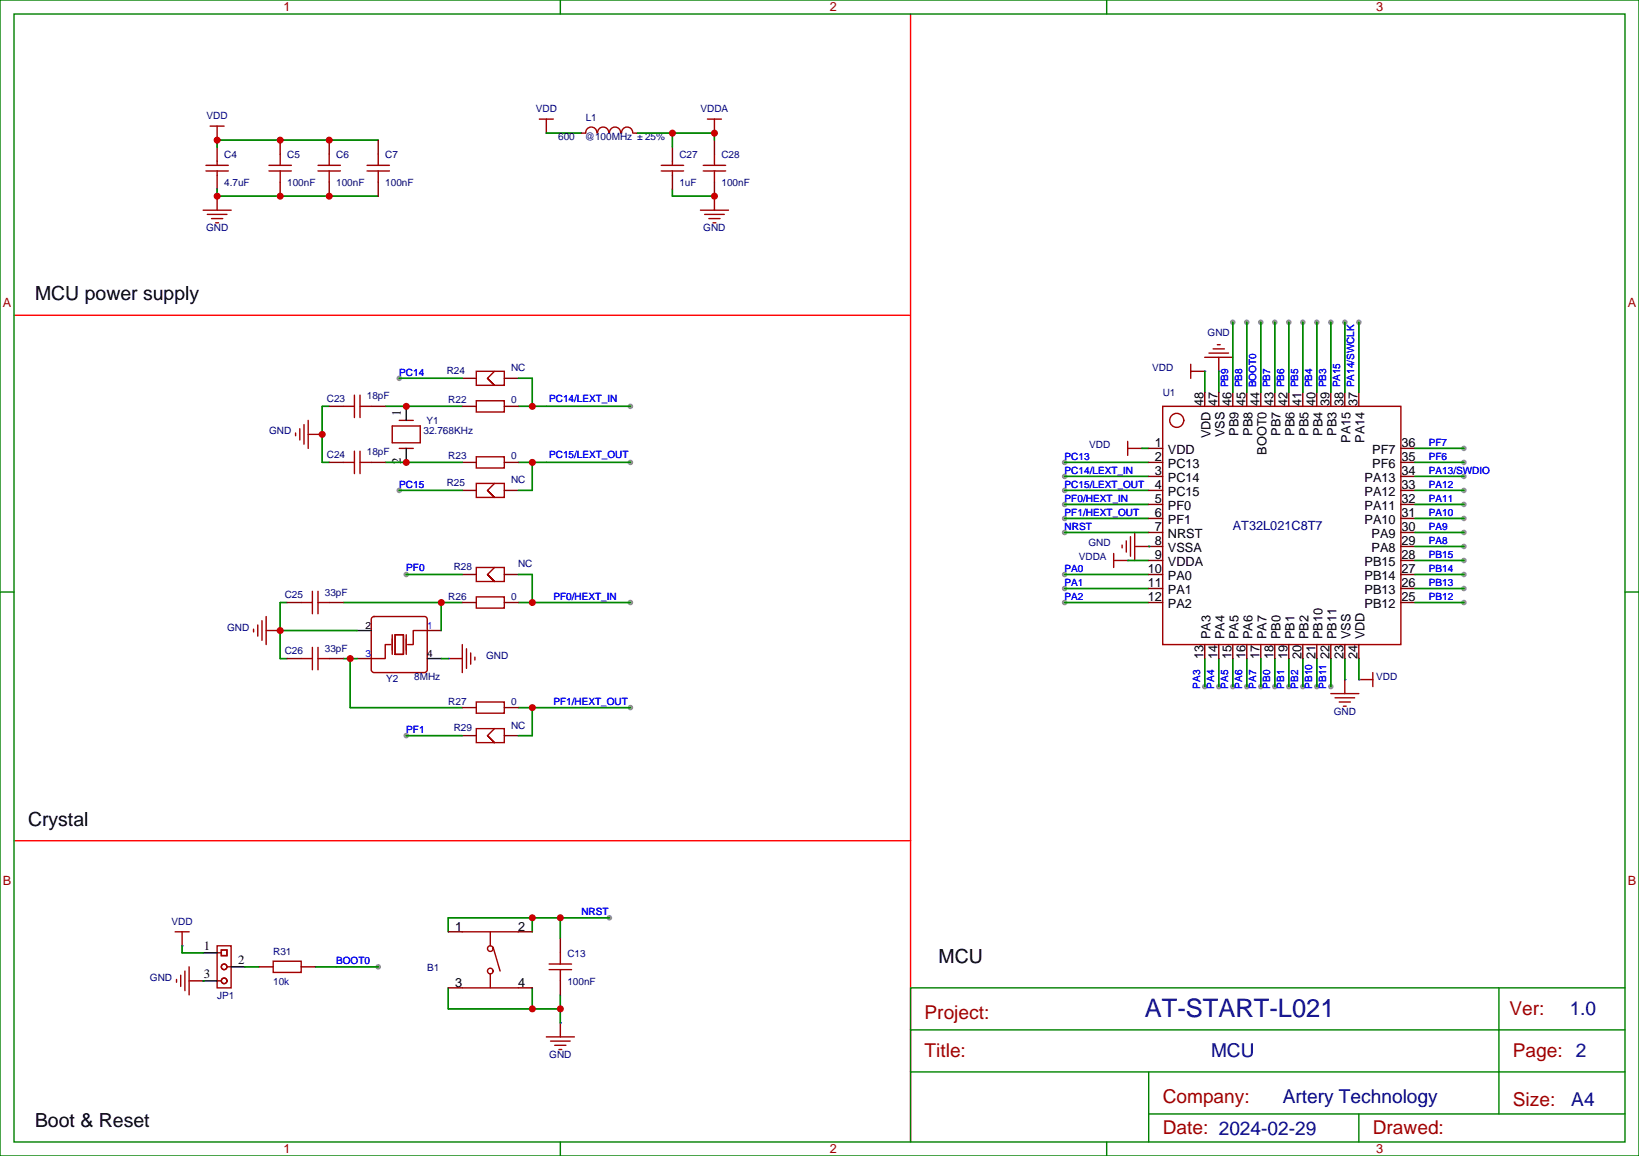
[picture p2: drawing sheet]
<svg xmlns="http://www.w3.org/2000/svg" width="413mm" height="291mm" viewBox="0 0 413 291" stroke-linecap="round" stroke-linejoin="round" font-family="sans-serif">
<g fill="#999">
<circle cx="158.8" cy="178.2" r=".71"/>
<circle cx="102.3" cy="185.2" r=".71"/>
<circle cx="102.3" cy="144.6" r=".71"/>
<circle cx="158.8" cy="151.7" r=".71"/>
<circle cx="158.8" cy="116.4" r=".71"/>
<circle cx="100.5" cy="123.5" r=".71"/>
<circle cx="100.5" cy="95.2" r=".71"/>
<circle cx="158.8" cy="102.3" r=".71"/>
<circle cx="95.3" cy="243.4" r=".71"/>
<circle cx="153.5" cy="231.1" r=".71"/>
<circle cx="268.1" cy="123.5" r=".71"/>
<circle cx="268.1" cy="119.9" r=".71"/>
<circle cx="335.1" cy="172.9" r=".71"/>
<circle cx="331.6" cy="172.9" r=".71"/>
<circle cx="328.1" cy="172.9" r=".71"/>
<circle cx="324.6" cy="172.9" r=".71"/>
<circle cx="321" cy="172.9" r=".71"/>
<circle cx="314" cy="172.9" r=".71"/>
<circle cx="310.4" cy="172.9" r=".71"/>
<circle cx="306.9" cy="172.9" r=".71"/>
<circle cx="303.4" cy="172.9" r=".71"/>
<circle cx="268.1" cy="151.7" r=".71"/>
<circle cx="268.1" cy="148.2" r=".71"/>
<circle cx="268.1" cy="144.6" r=".71"/>
<circle cx="268.1" cy="134.1" r=".71"/>
<circle cx="268.1" cy="130.5" r=".71"/>
<circle cx="268.1" cy="127" r=".71"/>
<circle cx="268.1" cy="116.4" r=".71"/>
<circle cx="317.5" cy="172.9" r=".71"/>
<circle cx="368.7" cy="151.7" r=".71"/>
<circle cx="368.7" cy="148.2" r=".71"/>
<circle cx="368.7" cy="144.6" r=".71"/>
<circle cx="368.7" cy="141.1" r=".71"/>
<circle cx="368.7" cy="116.4" r=".71"/>
<circle cx="368.7" cy="137.6" r=".71"/>
<circle cx="368.7" cy="134.1" r=".71"/>
<circle cx="368.7" cy="127" r=".71"/>
<circle cx="368.7" cy="123.5" r=".71"/>
<circle cx="368.7" cy="119.9" r=".71"/>
<circle cx="368.7" cy="112.9" r=".71"/>
<circle cx="310.4" cy="81.1" r=".71"/>
<circle cx="314" cy="81.1" r=".71"/>
<circle cx="317.5" cy="81.1" r=".71"/>
<circle cx="321" cy="81.1" r=".71"/>
<circle cx="324.6" cy="81.1" r=".71"/>
<circle cx="328.1" cy="81.1" r=".71"/>
<circle cx="331.6" cy="81.1" r=".71"/>
<circle cx="335.1" cy="81.1" r=".71"/>
<circle cx="338.7" cy="81.1" r=".71"/>
<circle cx="342.2" cy="81.1" r=".71"/>
<circle cx="368.7" cy="130.5" r=".71"/>
</g>
<path d="M112.9 165.8h3.5M116.4 162.3v7M117.5 163.3v5M118.5 164.4v2.8M119.6 165.5v.7" fill="none" stroke="#a10000" stroke-width=".35"/>
<circle cx="112.9" cy="165.8" r=".18" fill="#00f"/>
<path d="M178.2 30h3.5M179.9 30v3.5M119.9 121.7h7.1v3.5h-7.1zM122.8 123.5l1.7 1.7-1.7-1.7M124.5 121.7l-1.7 1.8" fill="none" stroke="#a10000" stroke-width=".35"/>
<path d="M116.4 123.5h3.5M127 123.5h3.5" fill="none" stroke="#870000" stroke-width=".35"/>
<circle cx="179.9" cy="33.5" r=".18" fill="#00f"/>
<g fill="none" stroke="#a10000" stroke-width=".35">
<path d="M51.2 52.9h7M52.2 54h4.9M53.3 55h2.8M54.3 56.1h.7M54.7 49.4v3.5M119.9 93.5h7.1v3.5h-7.1zM122.8 95.2l1.7 1.8-1.7-1.8M124.5 93.5l-1.7 1.7M98.8 107.2h7v4.3h-7zM100.5 105.8h3.6M100.5 112.9h3.6M93.7 155.4l.5-.2h12.7a.71 .71 0 0 1 .7 .7v12.7l-.2 .5-.5 .2h-12.7l-.5-.2-.2-.5v-12.7z"/>
<path d="M98.8 159.8v4.9M99.5 159.8h2.1v4.9h-2.1zM102.3 159.8v4.9M107.6 158.7h-3.5v3.6h-1.4M119.9 142.9h7.1v3.5h-7.1zM122.8 144.6l1.7 1.8-1.7-1.8M124.5 142.9l-1.7 1.7M98.4 162.3h-1.4v3.5h-3.5M119.9 183.4h7.1v3.6h-7.1zM122.8 185.2l1.7 1.8-1.7-1.8M124.5 183.4l-1.7 1.8"/>
</g>
<path d="M116.4 95.2h3.5M127 95.2h3.5M107.6 158.7h3.5M116.4 144.6h3.5M127 144.6h3.5M90 165.8h3.5M116.4 185.2h3.5M127 185.2h3.5" fill="none" stroke="#870000" stroke-width=".35"/>
<path d="M102.3 102.3v3.5M102.3 112.9v3.5M90 158.7h3.5M107.6 165.8h3.5" fill="none" stroke="#000" stroke-width=".35"/>
<circle cx="54.7" cy="49.4" r=".18" fill="#00f"/>
<path d="M52.9 31.8h3.5M54.7 31.8v3.5" fill="none" stroke="#a10000" stroke-width=".35"/>
<circle cx="54.7" cy="35.3" r=".18" fill="#00f"/>
<path d="M135.8 30h3.5M137.6 30v3.5" fill="none" stroke="#a10000" stroke-width=".35"/>
<circle cx="137.6" cy="33.5" r=".18" fill="#00f"/>
<path d="M176.4 52.9h7M177.4 54h5M178.5 55h2.8M179.6 56.1h.7M179.9 49.4v3.5" fill="none" stroke="#a10000" stroke-width=".35"/>
<circle cx="179.9" cy="49.4" r=".18" fill="#00f"/>
<path d="M63.9 158.4v.7M64.9 157.3v2.9M66 156.3v4.9M67 158.7h3.6M67 155.2v7.1" fill="none" stroke="#a10000" stroke-width=".35"/>
<circle cx="70.6" cy="158.8" r=".18" fill="#00f"/>
<path d="M74.4 109v.7M75.5 107.9v2.9M76.6 106.9v4.9M77.6 109.4h3.5M77.6 105.8v7.1" fill="none" stroke="#a10000" stroke-width=".35"/>
<circle cx="81.1" cy="109.4" r=".18" fill="#00f"/>
<path d="M141.1 257.5v3.6M137.6 261.1h7M138.6 262.1h5M139.7 263.2h2.8M140.8 264.2h.7" fill="none" stroke="#a10000" stroke-width=".35"/>
<circle cx="141.1" cy="257.5" r=".18" fill="#00f"/>
<g fill="none" stroke="#a10000" stroke-width=".35">
<path d="M44.1 234.6h3.5M45.9 234.6v3.5M54.7 238.1h3.5v10.6h-3.5zM54.7 239.9h1M55.7 239.2h1.4v1.4h-1.4zM54.7 246.9h1M57.1 243.4h1.1"/>
<circle cx="56.4" cy="243.4" r=".71"/>
<circle cx="56.4" cy="246.9" r=".71"/>
</g>
<path d="M51.2 239.9h3.5M51.2 246.9h3.5M58.2 243.4h3.5" fill="none" stroke="#000" stroke-width=".35"/>
<circle cx="45.9" cy="238.1" r=".18" fill="#00f"/>
<path d="M44.4 246.6v.7M45.5 245.5v2.9M46.6 244.5v4.9M47.6 246.9h3.6M47.6 243.4v7.1" fill="none" stroke="#a10000" stroke-width=".35"/>
<circle cx="51.2" cy="246.9" r=".18" fill="#00f"/>
<path d="M229.3 3.5v284M3.5 79.4h225.8M3.5 211.7h225.8" fill="none" stroke="#f00" stroke-width=".35"/>
<path d="M282.6 137.2v.7M283.6 136.2v2.8M284.7 135.1v5M285.8 137.6h3.5M285.8 134.1v7" fill="none" stroke="#a10000" stroke-width=".35"/>
<circle cx="289.3" cy="137.6" r=".18" fill="#00f"/>
<path d="M280.5 139.3v3.6M280.5 141.1h3.5" fill="none" stroke="#a10000" stroke-width=".35"/>
<circle cx="284" cy="141.1" r=".18" fill="#00f"/>
<path d="M284 112.9h3.5M284 111.1v3.6" fill="none" stroke="#a10000" stroke-width=".35"/>
<circle cx="287.5" cy="112.9" r=".18" fill="#00f"/>
<path d="M342.2 171.1h3.5M345.7 169.3v3.6" fill="none" stroke="#a10000" stroke-width=".35"/>
<circle cx="342.2" cy="171.1" r=".18" fill="#00f"/>
<path d="M335.1 174.6h7.1M336.2 175.7h4.9M337.3 176.7h2.8M338.3 177.8h.7M338.7 171.1v3.5" fill="none" stroke="#a10000" stroke-width=".35"/>
<circle cx="338.7" cy="171.1" r=".18" fill="#00f"/>
<path d="M303.4 90h7M304.4 88.9h5M305.5 87.8h2.8M306.6 86.8h.7M306.9 90v3.5" fill="none" stroke="#a10000" stroke-width=".35"/>
<circle cx="306.9" cy="93.5" r=".18" fill="#00f"/>
<path d="M299.9 93.5h3.5M299.9 91.7v3.5" fill="none" stroke="#a10000" stroke-width=".35"/>
<circle cx="303.4" cy="93.5" r=".18" fill="#00f"/>
<g fill="none" stroke="#008700" stroke-width=".35">
<path d="M137.6 33.5h8.8M169.3 47.6v1.8h10.6M100.5 95.2h15.9M130.5 95.2h3.6v7.1M303.4 93.5v5.3M306.9 93.5v5.3M82.9 102.3h-1.8v14.1h1.8M97 102.3h19.4M130.5 116.4h28.2M130.5 102.3h28.2M134.1 116.4v7.1h-3.6M268.1 116.4h21.2"/>
<path d="M268.1 119.9h21.2M287.5 112.9h1.8M100.5 123.5h15.9M268.1 123.5h21.2M268.1 134.1h21.2M268.1 130.5h21.2M268.1 127h21.2M70.6 158.7h19.4M72.3 151.7h-1.7v14.1h1.7M86.4 151.7h30M102.3 144.6h14.1M111.1 151.7v7"/>
<path d="M130.5 144.6h3.6v7.1M130.5 151.7h28.2M268.1 144.6h21.2M268.1 151.7h21.2M268.1 148.2h21.2M284 141.1h5.3M86.4 165.8h3.6M88.2 165.8v12.4h28.2M111.1 165.8h1.8M130.5 178.2h28.2M134.1 178.2v7h-3.6M303.4 165.8v7.1"/>
<path d="M306.9 165.8v7.1M310.4 165.8v7.1M314 165.8v7.1M321 165.8v7.1M324.6 165.8v7.1M328.1 165.8v7.1M331.6 165.8v7.1M335.1 165.8v7.1M338.7 165.8v5.3M342.2 165.8v5.3M102.3 185.2h14.1M45.9 238.1v1.8h5.3"/>
<path d="M134.1 231.1v3.5M141.1 231.1v5.3M153.5 231.1h-40.6v3.5M61.7 243.4h3.6M79.4 243.4h15.8M112.9 248.7v5.3h28.2M134.1 248.7v5.3M141.1 250.5v7"/>
</g>
<circle cx="51.2" cy="246.9" r=".18" fill="#008700"/>
<g fill="none" stroke="#a10000" stroke-width=".35">
<path d="M70.6 38.8v2.8M82.9 38.8v2.8M95.2 38.8v2.8M147.5 33.5a1.41 1.41 0 0 1 1.4-1.5 1.41 1.41 0 0 1 1.4 1.5M150.5 33.5a1.41 1.41 0 0 1 1.4-1.5 1.41 1.41 0 0 1 1.4 1.5M153.5 33.5a1.41 1.41 0 0 1 1.4-1.5 1.41 1.41 0 0 1 1.4 1.5M156.5 33.5a1.41 1.41 0 0 1 1.4-1.5 1.41 1.41 0 0 1 1.4 1.5M179.9 38.8v2.8M51.9 43h5.6M51.9 41.6h5.6M54.7 40.6v1M54.7 43v1.1"/>
<path d="M67.7 43h5.7M67.7 41.6h5.7M70.6 43v2.9M80.1 43h5.6M80.1 41.6h5.6M82.9 43v2.9M92.4 43h5.7M92.4 41.6h5.7M95.2 43v2.9M166.5 43h5.7M166.5 41.6h5.7M169.3 40.6v1"/>
<path d="M169.3 43v1.1M177.1 43h5.6M177.1 41.6h5.6M179.9 43v2.9M119.9 100.9h7.1v2.8h-7.1zM119.9 115h7.1v2.8h-7.1zM292.8 102.3h60v60h-60zM119.9 150.3h7.1v2.8h-7.1zM119.9 176.7h7.1v2.9h-7.1zM141.1 239.9v2.8M68.8 242h7v2.8h-7zM138.3 244.1h5.6"/>
<path d="M138.3 242.7h5.6M141.1 244.1v2.8"/>
<circle cx="296.3" cy="105.8" r="1.76"/>
</g>
<g fill="none" stroke="#870000" stroke-width=".35">
<path d="M54.7 37v3.6M70.6 35.3v3.5M82.9 35.3v3.5M95.2 35.3v3.5M146.4 33.5h1.1M159.5 33.5h1M169.3 37v3.6M179.9 35.3v3.5M54.7 44.1v3.5M70.6 45.9v3.5M82.9 45.9v3.5M95.2 45.9v3.5"/>
<path d="M169.3 44.1v3.5M179.9 45.9v3.5M303.4 98.8v3.5M306.9 98.8v3.5M310.4 98.8v3.5M314 98.8v3.5M317.5 98.8v3.5M321 98.8v3.5M324.6 98.8v3.5M328.1 98.8v3.5M331.6 98.8v3.5M335.1 98.8v3.5"/>
<path d="M338.7 98.8v3.5M342.2 98.8v3.5M116.4 102.3h3.5M116.4 116.4h3.5M127 102.3h3.5M127 116.4h3.5M289.3 116.4h3.5M289.3 112.9h3.5M289.3 119.9h3.5M352.8 116.4h3.5M352.8 112.9h3.5M352.8 119.9h3.5"/>
<path d="M289.3 123.5h3.5M289.3 127h3.5M289.3 130.5h3.5M289.3 134.1h3.5M289.3 137.6h3.5M352.8 123.5h3.5M352.8 127h3.5M352.8 130.5h3.5M352.8 134.1h3.5M352.8 137.6h3.5M116.4 151.7h3.5M127 151.7h3.5"/>
<path d="M289.3 151.7h3.5M289.3 141.1h3.5M289.3 144.6h3.5M289.3 148.2h3.5M352.8 151.7h3.5M352.8 141.1h3.5M352.8 144.6h3.5M352.8 148.2h3.5M116.4 178.2h3.5M127 178.2h3.5M303.4 162.3v3.5M306.9 162.3v3.5"/>
<path d="M310.4 162.3v3.5M314 162.3v3.5M317.5 162.3v3.5M321 162.3v3.5M324.6 162.3v3.5M328.1 162.3v3.5M331.6 162.3v3.5M335.1 162.3v3.5M338.7 162.3v3.5M342.2 162.3v3.5M141.1 236.4v3.5M65.3 243.4h3.5"/>
<path d="M75.8 243.4h3.6M141.1 246.9v3.6"/>
</g>
<path d="M95.2 35.3h-40.5v1.7M160.5 33.5h19.4v1.8M169.3 33.5v3.5M54.7 47.6v1.8h40.5M97 116.4h19.4" fill="none" stroke="#008700" stroke-width=".35"/>
<circle cx="289.3" cy="137.6" r=".18" fill="#008700"/>
<g fill="none" stroke="#008700" stroke-width=".35">
<path d="M310.4 81.1v17.7M314 81.1v17.7M317.5 81.1v17.7M321 81.1v17.7M324.6 81.1v17.7M328.1 81.1v17.7M331.6 81.1v17.7M335.1 81.1v17.7M338.7 81.1v17.7M342.2 81.1v17.7M356.3 116.4h12.4M356.3 119.9h12.4"/>
<path d="M356.3 112.9h12.4M356.3 137.6h12.4M356.3 134.1h12.4M356.3 127h12.4M356.3 123.5h12.4M356.3 130.5h12.4M356.3 151.7h12.4M356.3 148.2h12.4M356.3 144.6h12.4M356.3 141.1h12.4M317.5 165.8v7.1"/>
</g>
<g fill="none" stroke="#008000" stroke-width=".35">
<path d="M0 0h412.7v291h-412.7zM3.5 3.5h405.7v284h-405.7zM141.1 0v3.5M278.7 0v3.5M0 149h3.5M409.2 149h3.5M377.5 248.7v31.8M409.2 259.3h-179.9v10.6M409.2 248.7h-179.9v10.6M289.3 269.9v17.6M409.2 269.9h-179.9v17.6M141.1 287.5v3.5"/>
<path d="M278.7 287.5v3.5M289.3 280.5h119.9M342.2 280.5v7"/>
</g>
<g fill="none" stroke="#a10000" stroke-width=".35">
<path d="M89.3 99.5v5.6M90.7 99.5v5.6M86.4 102.3h2.9M86.4 116.4h2.9M89.3 113.6v5.6M90.7 102.3h2.8M90.7 113.6v5.6M90.7 116.4h2.8M75.8 151.7h2.9M78.7 148.9v5.6M80.1 151.7h2.8M80.1 148.9v5.6"/>
<path d="M75.8 165.8h2.9M78.7 163v5.6M80.1 163v5.6M80.1 165.8h2.8M116.4 234.6h14.1M123.5 234.6v3.5M124.2 238.5l1.7 6M116.4 248.7h14.1M123.5 245.2v3.5"/>
<circle cx="123.5" cy="238.8" r=".71"/>
<circle cx="123.5" cy="244.5" r=".71"/>
</g>
<path d="M82.9 102.3h3.5M82.9 116.4h3.5M93.5 102.3h3.5M93.5 116.4h3.5M72.3 151.7h3.5M82.9 151.7h3.5M72.3 165.8h3.5M82.9 165.8h3.5M112.9 234.6h3.5M130.5 234.6h3.6M112.9 248.7h3.5M130.5 248.7h3.6" fill="none" stroke="#870000" stroke-width=".35"/>
<g fill="#c00">
<circle cx="179.9" cy="49.4" r=".88"/>
<circle cx="134.1" cy="178.2" r=".88"/>
<circle cx="134.1" cy="151.7" r=".88"/>
<circle cx="111.1" cy="151.7" r=".88"/>
<circle cx="88.2" cy="165.8" r=".88"/>
<circle cx="70.6" cy="158.7" r=".88"/>
<circle cx="134.1" cy="116.4" r=".88"/>
<circle cx="134.1" cy="102.3" r=".88"/>
<circle cx="81.1" cy="109.4" r=".88"/>
<circle cx="102.3" cy="102.3" r=".88"/>
<circle cx="141.1" cy="254" r=".88"/>
<circle cx="134.1" cy="254" r=".88"/>
<circle cx="134.1" cy="231.1" r=".88"/>
<circle cx="141.1" cy="231.1" r=".88"/>
<circle cx="82.9" cy="35.3" r=".88"/>
<circle cx="70.6" cy="35.3" r=".88"/>
<circle cx="54.7" cy="35.3" r=".88"/>
<circle cx="82.9" cy="49.4" r=".88"/>
<circle cx="70.6" cy="49.4" r=".88"/>
<circle cx="54.7" cy="49.4" r=".88"/>
<circle cx="179.9" cy="33.5" r=".88"/>
<circle cx="169.3" cy="33.5" r=".88"/>
<circle cx="102.3" cy="116.4" r=".88"/>
</g>
<text font-size="6.4" fill="#000080" x="288.3" y="255.9">AT-START-L021</text>
<g font-size="4.9">
<text x="8.8" y="75.6">MCU power supply</text>
<text x="7.1" y="207.9">Crystal</text>
<text x="236.4" y="242.4">MCU</text>
<text x="8.8" y="283.8">Boot &amp; Reset</text>
</g>
<g font-size="4.8" fill="#a00000">
<text x="232.8" y="256.6">Project:</text>
<text x="380.1" y="255.4">Ver:</text>
<text x="232.8" y="266">Title:</text>
<text x="381" y="266">Page: 2</text>
<text x="292.8" y="277.7">Company:</text>
<text x="381" y="278.4">Size:</text>
<text x="292.8" y="285.4">Date: 2024-02-29</text>
<text x="345.7" y="285.4">Drawed:</text>
</g>
<g font-size="4.8" fill="#000080">
<text x="395.3" y="255.4">1.0</text>
<text x="305" y="266">MCU</text>
<text x="323" y="277.7">Artery Technology</text>
<text x="395.7" y="278.4">A4</text>
</g>
<g font-size="3.2" fill="#a00000">
<text x="71.4" y="2.7">1</text>
<text x="209" y="2.7">2</text>
<text x="346.6" y="2.7">3</text>
<text x=".7" y="77.3">A</text>
<text x="409.9" y="77.3">A</text>
<text x=".7" y="222.8">B</text>
<text x="409.9" y="222.8">B</text>
<text x="71.4" y="290.2">1</text>
<text x="209" y="290.2">2</text>
<text x="346.6" y="290.2">3</text>
</g>
<g font-size="3.2">
<text x="101" y="104.7" transform="rotate(-90 101 104.7)">1</text>
<text x="303.1" y="102.1" transform="rotate(-90 303.1 102.1)">48</text>
<text x="306.6" y="102.1" transform="rotate(-90 306.6 102.1)">47</text>
<text x="310.1" y="102.1" transform="rotate(-90 310.1 102.1)">46</text>
<text x="313.7" y="102.1" transform="rotate(-90 313.7 102.1)">45</text>
<text x="317.2" y="102.1" transform="rotate(-90 317.2 102.1)">44</text>
<text x="320.7" y="102.1" transform="rotate(-90 320.7 102.1)">43</text>
<text x="324.2" y="102.1" transform="rotate(-90 324.2 102.1)">42</text>
<text x="327.8" y="102.1" transform="rotate(-90 327.8 102.1)">41</text>
<text x="331.3" y="102.1" transform="rotate(-90 331.3 102.1)">40</text>
<text x="334.8" y="102.1" transform="rotate(-90 334.8 102.1)">39</text>
<text x="338.3" y="102.1" transform="rotate(-90 338.3 102.1)">38</text>
<text x="341.9" y="102.1" transform="rotate(-90 341.9 102.1)">37</text>
<text x="290.8" y="112.6">1</text>
<text x="304.8" y="110.4" transform="rotate(-90 304.8 110.4)">VDD</text>
<text x="308.4" y="110" transform="rotate(-90 308.4 110)">VSS</text>
<text x="311.9" y="109.7" transform="rotate(-90 311.9 109.7)">PB9</text>
<text x="315.4" y="109.7" transform="rotate(-90 315.4 109.7)">PB8</text>
<text x="322.5" y="109.7" transform="rotate(-90 322.5 109.7)">PB7</text>
<text x="326" y="109.7" transform="rotate(-90 326 109.7)">PB6</text>
<text x="329.5" y="109.7" transform="rotate(-90 329.5 109.7)">PB5</text>
<text x="333.1" y="109.7" transform="rotate(-90 333.1 109.7)">PB4</text>
<text x="336.6" y="109.7" transform="rotate(-90 336.6 109.7)">PB3</text>
<text x="340.1" y="111.5" transform="rotate(-90 340.1 111.5)">PA15</text>
<text x="343.6" y="111.5" transform="rotate(-90 343.6 111.5)">PA14</text>
<text x="353" y="112.6">36</text>
<text x="101" y="116.9" transform="rotate(-90 101 116.9)">2</text>
<text x="290.8" y="116.1">2</text>
<text x="290.8" y="119.6">3</text>
<text x="294.1" y="114.3">VDD</text>
<text x="294.1" y="117.9">PC13</text>
<text x="318.9" y="114.5" transform="rotate(-90 318.9 114.5)">BOOT0</text>
<text x="345.6" y="117.9">PF6</text>
<text x="345.6" y="114.3">PF7</text>
<text x="353" y="119.6">34</text>
<text x="353" y="116.1">35</text>
<text x="290.8" y="123.2">4</text>
<text x="294.1" y="121.4">PC14</text>
<text x="294.1" y="124.9">PC15</text>
<text x="343.6" y="124.9">PA12</text>
<text x="343.6" y="121.4">PA13</text>
<text x="353" y="123.2">33</text>
<text x="290.8" y="126.7">5</text>
<text x="290.8" y="130.2">6</text>
<text x="294.1" y="128.4">PF0</text>
<text x="294.1" y="132">PF1</text>
<text x="343.6" y="132">PA10</text>
<text x="343.6" y="128.4">PA11</text>
<text x="353" y="130.2">31</text>
<text x="353" y="126.7">32</text>
<text x="290.8" y="133.7">7</text>
<text x="290.8" y="137.3">8</text>
<text x="294.1" y="135.5">NRST</text>
<text x="345.4" y="135.5">PA9</text>
<text x="353" y="137.3">29</text>
<text x="353" y="133.7">30</text>
<text x="290.8" y="140.8">9</text>
<text x="294.1" y="139">VSSA</text>
<text x="294.1" y="142.6">VDDA</text>
<text x="343.6" y="142.6">PB15</text>
<text x="345.4" y="139">PA8</text>
<text x="353" y="140.8">28</text>
<text x="289.1" y="144.3">10</text>
<text x="289.1" y="147.8">11</text>
<text x="294.1" y="146.1">PA0</text>
<text x="294.1" y="149.6">PA1</text>
<text x="343.6" y="149.6">PB13</text>
<text x="343.6" y="146.1">PB14</text>
<text x="353" y="147.8">26</text>
<text x="353" y="144.3">27</text>
<text x="289.1" y="151.4">12</text>
<text x="294.1" y="153.1">PA2</text>
<text x="343.6" y="153.1">PB12</text>
<text x="353" y="151.4">25</text>
<text x="304.8" y="161" transform="rotate(-90 304.8 161)">PA3</text>
<text x="308.4" y="161" transform="rotate(-90 308.4 161)">PA4</text>
<text x="311.9" y="161" transform="rotate(-90 311.9 161)">PA5</text>
<text x="315.4" y="161" transform="rotate(-90 315.4 161)">PA6</text>
<text x="318.9" y="161" transform="rotate(-90 318.9 161)">PA7</text>
<text x="322.5" y="161" transform="rotate(-90 322.5 161)">PB0</text>
<text x="326" y="161" transform="rotate(-90 326 161)">PB1</text>
<text x="329.5" y="161" transform="rotate(-90 329.5 161)">PB2</text>
<text x="333.1" y="161" transform="rotate(-90 333.1 161)">PB10</text>
<text x="336.6" y="161" transform="rotate(-90 336.6 161)">PB11</text>
<text x="340.1" y="161" transform="rotate(-90 340.1 161)">VSS</text>
<text x="343.6" y="161" transform="rotate(-90 343.6 161)">VDD</text>
<text x="303.1" y="166" transform="rotate(-90 303.1 166)">13</text>
<text x="306.6" y="166" transform="rotate(-90 306.6 166)">14</text>
<text x="310.1" y="166" transform="rotate(-90 310.1 166)">15</text>
<text x="313.7" y="166" transform="rotate(-90 313.7 166)">16</text>
<text x="317.2" y="166" transform="rotate(-90 317.2 166)">17</text>
<text x="320.7" y="166" transform="rotate(-90 320.7 166)">18</text>
<text x="324.2" y="166" transform="rotate(-90 324.2 166)">19</text>
<text x="327.8" y="166" transform="rotate(-90 327.8 166)">20</text>
<text x="331.3" y="166" transform="rotate(-90 331.3 166)">21</text>
<text x="334.8" y="166" transform="rotate(-90 334.8 166)">22</text>
<text x="338.3" y="166" transform="rotate(-90 338.3 166)">23</text>
<text x="341.9" y="166" transform="rotate(-90 341.9 166)">24</text>
<text x="51.3" y="239.2">1</text>
<text x="114.6" y="234.3">1</text>
<text x="130.5" y="234.3">2</text>
<text x="60" y="242.7">2</text>
<text x="51.3" y="246.2">3</text>
<text x="114.6" y="248.4">3</text>
<text x="130.5" y="248.4">4</text>
</g>
<text font-size="3.2" fill="#000080" x="310.4" y="133.4">AT32L021C8T7</text>
<g font-size="2.5" fill="#000080">
<text x="52" y="30">VDD</text>
<text x="134.9" y="28.2">VDD</text>
<text x="176.4" y="28.2">VDDA</text>
<text x="140.6" y="35.3">600</text>
<text x="147.3" y="35.3">@100MHz</text>
<text x="147.5" y="30.5">L1</text>
<text x="162.4" y="35.3">25%</text>
<text x="56.4" y="39.8">C4</text>
<text x="72.3" y="39.8">C5</text>
<text x="84.7" y="39.8">C6</text>
<text x="97" y="39.8">C7</text>
<text x="171.1" y="39.8">C27</text>
<text x="181.7" y="39.8">C28</text>
<text x="56.4" y="46.9">4.7uF</text>
<text x="72.3" y="46.9">100nF</text>
<text x="84.7" y="46.9">100nF</text>
<text x="97" y="46.9">100nF</text>
<text x="171.1" y="46.9">1uF</text>
<text x="181.7" y="46.9">100nF</text>
<text x="51.9" y="58.2">GND</text>
<text x="177.1" y="58.2">GND</text>
<text x="304.1" y="84.7">GND</text>
<text x="112.5" y="94.1">R24</text>
<text x="128.7" y="93.5">NC</text>
<text x="290.1" y="93.5">VDD</text>
<text x="82.3" y="101.2">C23</text>
<text x="92.4" y="100.5">18pF</text>
<text x="112.9" y="101.6">R22</text>
<text x="128.8" y="101.6">0</text>
<text x="292.8" y="99.8">U1</text>
<text x="107.4" y="106.7">Y1</text>
<text x="67.8" y="109.4">GND</text>
<text x="106.7" y="109.4">32.768KHz</text>
<text x="274.3" y="112.9">VDD</text>
<text x="82.3" y="115.3">C24</text>
<text x="92.4" y="114.7">18pF</text>
<text x="112.9" y="115.7">R23</text>
<text x="128.8" y="115.7">0</text>
<text x="112.5" y="122.3">R25</text>
<text x="128.7" y="121.7">NC</text>
<text x="274.1" y="137.6">GND</text>
<text x="114.3" y="143.5">R28</text>
<text x="130.5" y="142.9">NC</text>
<text x="271.7" y="141.1">VDDA</text>
<text x="81.8" y="149.9">33pF</text>
<text x="71.7" y="150.6">C25</text>
<text x="112.9" y="150.9">R26</text>
<text x="128.8" y="150.9">0</text>
<text x="57.2" y="158.7">GND</text>
<text x="71.7" y="164.7">C26</text>
<text x="81.8" y="164">33pF</text>
<text x="122.4" y="165.8">GND</text>
<text x="97.3" y="171.7">Y2</text>
<text x="104.3" y="171.1">8MHz</text>
<text x="346.6" y="171.1">VDD</text>
<text x="112.9" y="177.4">R27</text>
<text x="128.8" y="177.4">0</text>
<text x="335.9" y="179.9">GND</text>
<text x="114.3" y="184.1">R29</text>
<text x="128.7" y="183.4">NC</text>
<text x="43.2" y="232.8">VDD</text>
<text x="68.8" y="240.5">R31</text>
<text x="107.6" y="244.4">B1</text>
<text x="142.9" y="240.9">C13</text>
<text x="37.8" y="246.9">GND</text>
<text x="54.7" y="251.5">JP1</text>
<text x="68.8" y="247.9">10k</text>
<text x="142.9" y="248">100nF</text>
<text x="138.3" y="266.3">GND</text>
</g>
<g font-size="2.5" fill="#00f">
<text x="100.5" y="94.6">PC14</text>
<text x="138.3" y="101.2">PC14/LEXT_IN</text>
<text x="309.3" y="97.5" transform="rotate(-90 309.3 97.5)">PB9</text>
<text x="312.8" y="97.5" transform="rotate(-90 312.8 97.5)">PB8</text>
<text x="316.3" y="97.5" transform="rotate(-90 316.3 97.5)">BOOT0</text>
<text x="319.8" y="97.5" transform="rotate(-90 319.8 97.5)">PB7</text>
<text x="323.4" y="97.5" transform="rotate(-90 323.4 97.5)">PB6</text>
<text x="326.9" y="97.5" transform="rotate(-90 326.9 97.5)">PB5</text>
<text x="330.4" y="97.5" transform="rotate(-90 330.4 97.5)">PB4</text>
<text x="334" y="97.5" transform="rotate(-90 334 97.5)">PB3</text>
<text x="337.5" y="97.5" transform="rotate(-90 337.5 97.5)">PA15</text>
<text x="341" y="97.5" transform="rotate(-90 341 97.5)">PA14/SWCLK</text>
<text x="359.8" y="112.2">PF7</text>
<text x="138.3" y="115.3">PC15/LEXT_OUT</text>
<text x="268.1" y="119.3">PC14/LEXT_IN</text>
<text x="268.1" y="115.8">PC13</text>
<text x="359.8" y="115.8">PF6</text>
<text x="359.8" y="119.3">PA13/SWDIO</text>
<text x="100.5" y="122.8">PC15</text>
<text x="268.1" y="122.8">PC15/LEXT_OUT</text>
<text x="359.8" y="122.8">PA12</text>
<text x="268.1" y="129.9">PF1/HEXT_OUT</text>
<text x="268.1" y="126.4">PF0/HEXT_IN</text>
<text x="359.8" y="126.4">PA11</text>
<text x="359.8" y="129.9">PA10</text>
<text x="268.1" y="133.4">NRST</text>
<text x="359.8" y="136.9">PA8</text>
<text x="359.8" y="133.4">PA9</text>
<text x="102.3" y="143.9">PF0</text>
<text x="268.1" y="144">PA0</text>
<text x="359.8" y="144">PB14</text>
<text x="359.8" y="140.5">PB15</text>
<text x="268.1" y="147.5">PA1</text>
<text x="359.8" y="147.5">PB13</text>
<text x="139.3" y="151">PF0/HEXT_IN</text>
<text x="268.1" y="151">PA2</text>
<text x="359.8" y="151">PB12</text>
<text x="107.6" y="158.3">1</text>
<text x="92.1" y="165.4">3</text>
<text x="302.2" y="173.4" transform="rotate(-90 302.2 173.4)">PA3</text>
<text x="305.7" y="173.4" transform="rotate(-90 305.7 173.4)">PA4</text>
<text x="309.3" y="173.4" transform="rotate(-90 309.3 173.4)">PA5</text>
<text x="312.8" y="173.4" transform="rotate(-90 312.8 173.4)">PA6</text>
<text x="316.3" y="173.4" transform="rotate(-90 316.3 173.4)">PA7</text>
<text x="319.8" y="173.4" transform="rotate(-90 319.8 173.4)">PB0</text>
<text x="323.4" y="173.4" transform="rotate(-90 323.4 173.4)">PB1</text>
<text x="326.9" y="173.4" transform="rotate(-90 326.9 173.4)">PB2</text>
<text x="330.4" y="173.4" transform="rotate(-90 330.4 173.4)">PB10</text>
<text x="334" y="173.4" transform="rotate(-90 334 173.4)">PB11</text>
<text x="139.3" y="177.5">PF1/HEXT_OUT</text>
<text x="102.3" y="184.5">PF1</text>
<text x="146.4" y="230.3">NRST</text>
<text x="84.7" y="242.8">BOOT0</text>
</g>
<g font-size="2.5">
<text x="92.1" y="158.3">2</text>
<text x="107.6" y="165.4">4</text>
</g>
</svg>
